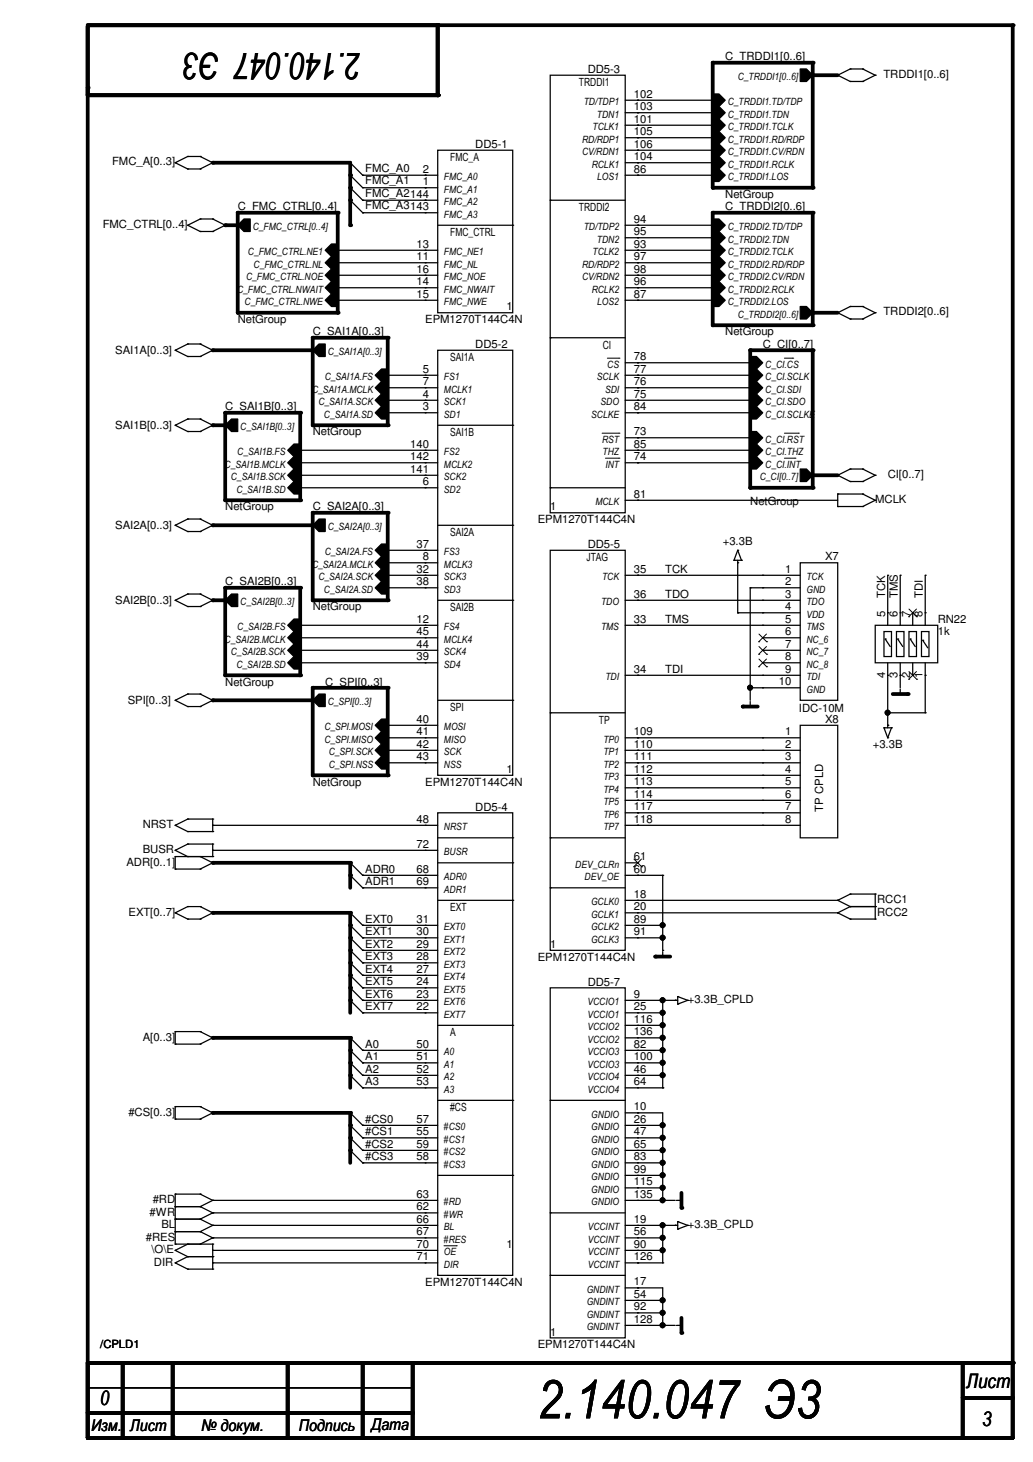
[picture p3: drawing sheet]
<svg xmlns="http://www.w3.org/2000/svg" width="210mm" height="297mm" viewBox="0 0 210 297" stroke-linecap="round" stroke-linejoin="round" font-family="sans-serif">
<g fill="none" stroke="#000" stroke-width=".76">
<path d="M17.8 5.1h188v287h-188v-286.7M88.9 5.1v14.2h-71.1M144.8 12.7h20.3v25.4h-20.3zM165.1 15.3h5.1M43.2 33.1h28v12.7M45.8 45.8h2.5M48.3 43.2h20.3v20.3h-20.3zM144.8 43.2h20.3v22.9h-20.3zM43.2 71.2h20.3M63.5 68.6h15.3v17.8h-15.3zM152.4 71.2h12.7v27.9h-12.7zM165.1 63.5h5.1"/>
<path d="M43.2 86.4h2.6M45.8 83.9h15.2v17.7h-15.2zM165.1 96.6h5.1M43.2 106.7h20.3M45.8 119.4h15.2v17.8h-15.2zM63.5 104.2h15.3v17.8h-15.3zM43.2 122h2.6M63.5 139.7h15.3v17.8h-15.3zM43.2 142.3h20.3M150.9 143.6h3.1M181.4 141h3M43.2 175.3h28v5.1"/>
<path d="M43.2 185.5h28v20.3M133.1 194.4h3.1M43.2 210.9h28v10.1M43.2 226.1h28v10.2M138.5 242.4v3M18.1 276.9h187.7M24.9 276.9v15.2M35.1 276.9v15M58.5 276.9v15.2M73.7 276.9v15.2M83.9 276.9v15.2M138.5 267.8v3"/>
<path d="M195.6 276.9v15.2M17.8 287.1h66.1M195.6 284h10.2"/>
</g>
<g fill="#000">
<circle cx="17.8" cy="17.8" r=".38"/>
<circle cx="17.8" cy="19.3" r=".38"/>
<circle cx="88.9" cy="19.3" r=".38"/>
<circle cx="88.9" cy="5.1" r=".38"/>
<circle cx="144.8" cy="12.7" r=".38"/>
<circle cx="165.1" cy="12.7" r=".38"/>
<circle cx="165.1" cy="15.3" r=".38"/>
<circle cx="205.8" cy="5.1" r=".38"/>
<circle cx="43.2" cy="33.1" r=".38"/>
<circle cx="71.2" cy="35.6" r=".38"/>
<circle cx="71.2" cy="38.1" r=".38"/>
<circle cx="144.8" cy="38.1" r=".38"/>
<circle cx="165.1" cy="38.1" r=".38"/>
<circle cx="45.8" cy="45.8" r=".38"/>
<circle cx="48.3" cy="43.2" r=".38"/>
<circle cx="68.6" cy="43.2" r=".38"/>
<circle cx="71.2" cy="45.8" r=".38"/>
<circle cx="71.2" cy="40.7" r=".38"/>
<circle cx="144.8" cy="43.2" r=".38"/>
<circle cx="165.1" cy="43.2" r=".38"/>
<circle cx="43.2" cy="71.2" r=".38"/>
<circle cx="48.3" cy="63.5" r=".38"/>
<circle cx="63.5" cy="68.6" r=".38"/>
<circle cx="68.6" cy="63.5" r=".38"/>
<circle cx="78.8" cy="68.6" r=".38"/>
<circle cx="144.8" cy="66.1" r=".38"/>
<circle cx="152.4" cy="71.2" r=".38"/>
<circle cx="165.1" cy="66.1" r=".38"/>
<circle cx="165.1" cy="71.2" r=".38"/>
<circle cx="165.1" cy="63.5" r=".38"/>
<circle cx="43.2" cy="86.4" r=".38"/>
<circle cx="45.8" cy="83.9" r=".38"/>
<circle cx="61" cy="83.9" r=".38"/>
<circle cx="63.5" cy="86.4" r=".38"/>
<circle cx="78.8" cy="86.4" r=".38"/>
<circle cx="152.4" cy="99.1" r=".38"/>
<circle cx="165.1" cy="96.6" r=".38"/>
<circle cx="165.1" cy="99.1" r=".38"/>
<circle cx="43.2" cy="106.7" r=".38"/>
<circle cx="45.8" cy="119.4" r=".38"/>
<circle cx="45.8" cy="101.6" r=".38"/>
<circle cx="61" cy="101.6" r=".38"/>
<circle cx="61" cy="119.4" r=".38"/>
<circle cx="63.5" cy="104.2" r=".38"/>
<circle cx="78.8" cy="104.2" r=".38"/>
<circle cx="43.2" cy="122" r=".38"/>
<circle cx="45.8" cy="137.2" r=".38"/>
<circle cx="61" cy="137.2" r=".38"/>
<circle cx="63.5" cy="139.7" r=".38"/>
<circle cx="63.5" cy="122" r=".38"/>
<circle cx="78.8" cy="122" r=".38"/>
<circle cx="78.8" cy="139.7" r=".38"/>
<circle cx="43.2" cy="142.3" r=".38"/>
<circle cx="63.5" cy="157.5" r=".38"/>
<circle cx="78.8" cy="157.5" r=".38"/>
<circle cx="150.9" cy="143.6" r=".38"/>
<circle cx="184.4" cy="141" r=".38"/>
<circle cx="43.2" cy="175.3" r=".38"/>
<circle cx="71.2" cy="175.3" r=".38"/>
<circle cx="71.2" cy="177.8" r=".38"/>
<circle cx="43.2" cy="185.5" r=".38"/>
<circle cx="71.2" cy="188" r=".38"/>
<circle cx="71.2" cy="195.6" r=".38"/>
<circle cx="71.2" cy="185.5" r=".38"/>
<circle cx="71.2" cy="190.5" r=".38"/>
<circle cx="71.2" cy="193.1" r=".38"/>
<circle cx="71.2" cy="198.2" r=".38"/>
<circle cx="133.1" cy="194.4" r=".38"/>
<circle cx="43.2" cy="210.9" r=".38"/>
<circle cx="71.2" cy="215.9" r=".38"/>
<circle cx="71.2" cy="218.5" r=".38"/>
<circle cx="71.2" cy="203.2" r=".38"/>
<circle cx="71.2" cy="213.4" r=".38"/>
<circle cx="71.2" cy="200.7" r=".38"/>
<circle cx="71.2" cy="210.9" r=".38"/>
<circle cx="43.2" cy="226.1" r=".38"/>
<circle cx="71.2" cy="228.6" r=".38"/>
<circle cx="71.2" cy="231.2" r=".38"/>
<circle cx="71.2" cy="226.1" r=".38"/>
<circle cx="71.2" cy="233.7" r=".38"/>
<circle cx="138.5" cy="245.4" r=".38"/>
<circle cx="17.8" cy="276.9" r=".38"/>
<circle cx="18.1" cy="276.9" r=".38"/>
<circle cx="138.5" cy="270.8" r=".38"/>
<circle cx="205.8" cy="276.9" r=".38"/>
<circle cx="17.8" cy="287.1" r=".38"/>
<circle cx="17.8" cy="292.1" r=".38"/>
<circle cx="24.9" cy="292.1" r=".38"/>
<circle cx="35.1" cy="291.9" r=".38"/>
<circle cx="58.5" cy="292.1" r=".38"/>
<circle cx="73.7" cy="292.1" r=".38"/>
<circle cx="83.9" cy="292.1" r=".38"/>
<circle cx="195.6" cy="284" r=".38"/>
<circle cx="195.6" cy="292.1" r=".38"/>
</g>
<g fill="none" stroke="#000" stroke-width=".25">
<path d="M111.8 15.3h15.2v88.9h-15.2zM144.8 19.1h1.3l1.3 1.3-1.3 1.2h-1.3zM162.6 14h1.3l1.2 1.3-1.2 1.3h-1.3zM170.2 15.3h.1M170.2 15.3l2.6 1.3M172.8 16.6h.1M172.8 14h.1M172.8 16.6h2.5M172.8 14l-2.6 1.3M172.8 14h2.5M175.3 16.6h.1M175.3 14h.1"/>
<path d="M175.3 14l2.5 1.3M177.8 15.3h.1M177.8 15.3l-2.5 1.3M35.6 33.1h.1M35.6 33.1l2.5 1.2M38.1 31.8h.1M38.1 34.3h.1M38.1 31.8l-2.5 1.3M38.1 31.8h2.6M38.1 34.3h2.6M40.7 31.8h.1M40.7 34.3h.1"/>
<path d="M40.7 31.8l2.5 1.3M43.2 33.1h.1M43.2 33.1l-2.5 1.2M71.2 33.1l2.5 2.5M71.2 35.6l2.5 2.5M71.2 38.1l2.5 2.6M73.7 35.6h.1M73.7 38.1h.1M73.7 35.6h15.2M73.7 38.1h15.2M86.4 35.6h.1M86.4 38.1h.1"/>
<path d="M88.9 30.5h15.3v33h-15.3zM127 20.4h17.8M127 22.9h17.8M127 25.4h17.8M127 28h17.8M127 30.5h17.8M127 33.1h17.8M127 35.6h17.8M129.6 20.4h.1M129.6 22.9h.1M129.6 25.4h.1M129.6 28h.1"/>
<path d="M129.6 30.5h.1M129.6 33.1h.1M129.6 35.6h.1M144.8 34.3h1.3l1.3 1.3-1.3 1.3h-1.3zM144.8 31.8h1.3l1.3 1.3-1.3 1.2h-1.3zM144.8 26.7h1.3l1.3 1.3-1.3 1.3h-1.3zM144.8 29.3h1.3l1.3 1.2-1.3 1.3h-1.3zM144.8 24.2h1.3l1.3 1.2-1.3 1.3h-1.3zM144.8 21.6h1.3l1.3 1.3-1.3 1.3h-1.3zM38.1 45.8h.1M38.1 45.8l2.6 1.2M40.7 44.5h.1"/>
<path d="M40.7 47h.1M40.7 44.5l-2.6 1.3M40.7 44.5h2.5M40.7 47h2.5M43.2 44.5h.1M43.2 47h.1M43.2 44.5l2.6 1.3M45.8 45.8h.1M45.8 45.8l-2.6 1.2M48.3 45.8l1.3-1.3h1.2v2.5h-1.2zM66.1 50.8l1.3-1.2h1.2v2.5h-1.2zM66.1 53.4l1.3-1.3h1.2v2.6h-1.2z"/>
<path d="M66.1 55.9l1.3-1.2h1.2v2.5h-1.2zM66.1 58.5l1.3-1.3h1.2v2.5h-1.2zM68.6 50.8h.1M68.6 53.4h.1M68.6 55.9h.1M68.6 58.5h.1M68.6 50.8h20.3M68.6 53.4h20.3M68.6 55.9h20.3M68.6 58.5h20.3M71.2 40.7l2.5 2.5M73.7 40.7h.1"/>
<path d="M73.7 43.2h.1M73.7 40.7h15.2M73.7 43.2h15.2M86.4 40.7h.1M86.4 43.2h.1M86.4 50.8h.1M86.4 53.4h.1M86.4 55.9h.1M86.4 58.5h.1M88.9 45.8h15.3M104.2 45.8h.1M111.8 40.7h.1"/>
<path d="M111.8 40.7h15.2M127 45.8h17.8M127 48.3h17.8M127 50.8h17.8M127 53.4h17.8M127 55.9h17.8M127 58.5h17.8M129.6 45.8h.1M129.6 48.3h.1M129.6 50.8h.1M129.6 53.4h.1M129.6 55.9h.1"/>
<path d="M129.6 58.5h.1M144.8 59.7h1.3l1.3 1.3-1.3 1.3h-1.3zM144.8 57.2h1.3l1.3 1.3-1.3 1.2h-1.3zM144.8 52.1h1.3l1.3 1.3-1.3 1.3h-1.3zM144.8 54.7h1.3l1.3 1.2-1.3 1.3h-1.3zM144.8 49.6h1.3l1.3 1.2-1.3 1.3h-1.3zM144.8 44.5h1.3l1.3 1.3-1.3 1.2h-1.3zM144.8 47h1.3l1.3 1.3-1.3 1.3h-1.3zM35.6 71.2h.1M35.6 71.2l2.5 1.2M38.1 69.9h.1M38.1 72.4h.1"/>
<path d="M38.1 69.9l-2.5 1.3M38.1 69.9h2.6M38.1 72.4h2.6M40.7 69.9h.1M40.7 72.4h.1M40.7 69.9l2.5 1.3M43.2 71.2h.1M43.2 71.2l-2.5 1.2M63.5 71.2l1.3-1.3h1.3v2.5h-1.3zM66.1 61l1.3-1.3h1.2v2.6h-1.2zM68.6 61h.1M68.6 61h20.3"/>
<path d="M76.2 76.2l1.3-1.2h1.3v2.5h-1.3zM76.2 78.8l1.3-1.3h1.3v2.6h-1.3zM78.8 76.2h.1M78.8 78.8h.1M78.8 76.2h10.1M78.8 78.8h10.1M86.4 76.2h.1M86.4 78.8h.1M86.4 61h.1M88.9 71.2h15.3v86.3h-15.3zM111.8 68.6h.1M111.8 68.6h15.2"/>
<path d="M127 61h17.8M127 73.7h25.4M127 76.2h25.4M127 78.8h25.4M129.6 61h.1M129.6 73.7h.1M129.6 76.2h.1M129.6 78.8h.1M152.4 72.4h1.3l1.3 1.3-1.3 1.3h-1.3zM152.4 75h1.3l1.3 1.2-1.3 1.3h-1.3zM152.4 77.5h1.3l1.3 1.3-1.3 1.3h-1.3zM162.6 62.3h1.3l1.2 1.2-1.2 1.3h-1.3z"/>
<path d="M170.2 63.5h.1M170.2 63.5l2.6 1.3M172.8 64.8h.1M172.8 62.3h.1M172.8 64.8h2.5M172.8 62.3l-2.6 1.2M172.8 62.3h2.5M175.3 64.8h.1M175.3 62.3h.1M175.3 62.3l2.5 1.2M177.8 63.5h.1M177.8 63.5l-2.5 1.3"/>
<path d="M35.6 86.4h.1M35.6 86.4l2.5 1.3M38.1 85.1h.1M38.1 87.7h.1M38.1 85.1l-2.5 1.3M38.1 85.1h2.6M38.1 87.7h2.6M40.7 85.1h.1M40.7 87.7h.1M40.7 85.1l2.5 1.3M43.2 86.4h.1M43.2 86.4l-2.5 1.3"/>
<path d="M45.8 86.4l1.2-1.3h1.3v2.6h-1.3zM58.5 91.5l1.2-1.3h1.3v2.6h-1.3zM58.5 94l1.2-1.2h1.3v2.5h-1.3zM58.5 96.6l1.2-1.3h1.3v2.5h-1.3zM58.5 99.1l1.2-1.3h1.3v2.6h-1.3zM61 91.5h.1M61 94h.1M61 96.6h.1M61 99.1h.1M61 99.1h27.9M61 91.5h27.9M61 94h27.9"/>
<path d="M61 96.6h27.9M76.2 81.3l1.3-1.2h1.3v2.5h-1.3zM76.2 83.9l1.3-1.3h1.3v2.5h-1.3zM78.8 81.3h.1M78.8 83.9h.1M78.8 81.3h10.1M78.8 83.9h10.1M86.4 81.3h.1M86.4 83.9h.1M86.4 91.5h.1M86.4 94h.1M86.4 96.6h.1"/>
<path d="M86.4 99.1h.1M88.9 86.4h15.3M104.2 86.4h.1M111.8 99.1h.1M111.8 99.1h15.2M127 81.3h25.4M127 83.9h25.4M127 88.9h25.4M127 91.5h25.4M127 94h25.4M129.6 81.3h.1M129.6 83.9h.1"/>
<path d="M129.6 88.9h.1M129.6 91.5h.1M129.6 94h.1M152.4 80.1h1.3l1.3 1.2-1.3 1.3h-1.3zM152.4 92.8h1.3l1.3 1.2-1.3 1.3h-1.3zM152.4 87.7h1.3l1.3 1.2-1.3 1.3h-1.3zM152.4 90.2h1.3l1.3 1.3-1.3 1.3h-1.3zM152.4 82.6h1.3l1.3 1.3-1.3 1.2h-1.3zM162.6 95.3h1.3l1.2 1.3-1.2 1.2h-1.3zM170.2 96.6h.1M170.2 96.6l2.6 1.2M172.8 97.8h.1"/>
<path d="M172.8 95.3h.1M172.8 97.8h2.5M172.8 95.3l-2.6 1.3M172.8 95.3h2.5M175.3 97.8h.1M175.3 95.3h.1M175.3 95.3l2.5 1.3M177.8 96.6h.1M177.8 96.6l-2.5 1.2M35.6 106.7h.1M35.6 106.7l2.5 1.3M38.1 105.5h.1"/>
<path d="M38.1 108h.1M38.1 105.5l-2.5 1.2M38.1 105.5h2.6M38.1 108h2.6M40.7 105.5h.1M40.7 108h.1M40.7 105.5l2.5 1.2M43.2 106.7h.1M43.2 106.7l-2.5 1.3M63.5 106.7l1.3-1.2h1.3v2.5h-1.3zM76.2 111.8l1.3-1.3h1.3v2.6h-1.3zM76.2 114.3l1.3-1.2h1.3v2.5h-1.3z"/>
<path d="M76.2 116.9l1.3-1.3h1.3v2.6h-1.3zM76.2 119.4l1.3-1.2h1.3v2.5h-1.3zM78.8 111.8h.1M78.8 114.3h.1M78.8 116.9h.1M78.8 119.4h.1M78.8 116.9h10.1M78.8 119.4h10.1M78.8 111.8h10.1M78.8 114.3h10.1M86.4 111.8h.1M86.4 114.3h.1"/>
<path d="M86.4 116.9h.1M86.4 119.4h.1M88.9 106.7h15.3M104.2 106.7h.1M111.8 111.8h15.2v81.3h-15.2zM127 116.9h35.6M127 101.6h43.2M129.6 116.9h.1M129.6 101.6h.1M149.1 113.8h.1M149.1 113.8h1.6M149.9 114.3h.1"/>
<path d="M149.9 111.8h.1M149.9 113.8v10.7M149.9 111.8l.8 2M149.9 111.8l-.8 2M150.7 113.8h.1M152.4 119.4h.1M152.4 119.4v22.9M152.4 119.4h10.2M155 116.9h.1M155 119.4h.1M162.6 114.3h7.6v28h-7.6zM170.2 102.9h.1"/>
<path d="M170.2 100.4h.1M170.2 102.9h5.1M170.2 100.4v2.5M170.2 100.4h5.1M175.3 102.9h.1M175.3 100.4h.1M175.3 100.4l2.5 1.2M177.8 101.6h.1M177.8 101.6l-2.5 1.3M180.4 116.9h.1M180.4 116.9v10.1M182.9 116.9h.1"/>
<path d="M182.9 116.9v10.1M188 116.9h.1M188 116.9v10.1M35.6 122h.1M35.6 122l2.5 1.2M38.1 120.7h.1M38.1 123.2h.1M38.1 120.7l-2.5 1.3M38.1 120.7h2.6M38.1 123.2h2.6M40.7 120.7h.1M40.7 123.2h.1"/>
<path d="M40.7 120.7l2.5 1.3M43.2 122h.1M43.2 122l-2.5 1.2M45.8 122l1.2-1.3h1.3v2.5h-1.3zM58.5 127l1.2-1.2h1.3v2.5h-1.3zM58.5 129.6l1.2-1.3h1.3v2.6h-1.3zM58.5 132.1l1.2-1.2h1.3v2.5h-1.3zM58.5 134.7l1.2-1.3h1.3v2.5h-1.3zM61 127h.1M61 129.6h.1M61 132.1h.1M61 134.7h.1"/>
<path d="M61 127h27.9M61 129.6h27.9M61 132.1h27.9M61 134.7h27.9M86.4 134.7h.1M86.4 127h.1M86.4 129.6h.1M86.4 132.1h.1M88.9 122h15.3M104.2 122h.1M127 122h35.6M127 127h35.6"/>
<path d="M127 137.2h35.6M129.6 127h.1M129.6 137.2h.1M129.6 122h.1M149.9 124.5h.1M149.9 124.5h12.7M152.4 139.7h.1M152.4 139.7h10.2M155 122h.1M155 124.5h.1M155 127h.1M155 129.6h.1"/>
<path d="M155 132.1h.1M155 134.7h.1M155 137.2h.1M155 139.7h.1M155 129.6h7.6M155 132.1h7.6M155 134.7h7.6M177.8 127h12.7v7.7h-12.7zM179.6 128.3h1.5v5.1h-1.5zM179.9 129.8h.1M179.9 129.8l1 1.6M180.4 137.2h.1"/>
<path d="M180.4 124.5h.1M180.4 134.7v13.2M182.2 128.3h1.5v5.1h-1.5zM182.4 129.8h.1M182.4 129.8l1 1.6M182.9 137.2h.1M182.9 124.5h.1M182.9 134.7v5M182.9 140v1M184.7 128.3h1.5v5.1h-1.5zM185 129.8h.1M185 129.8l1 1.6"/>
<path d="M185.5 137.2h.1M185.5 124.5h.1M185.5 124.5v2.5M185.5 134.7v2.5M187.2 128.3h1.6v5.1h-1.6zM187.5 130.1h.1M187.5 130.1l1 1.5M188 137.2h.1M188 124.5h.1M188 134.7v10.1M35.6 142.3h.1M35.6 142.3l2.5 1.3"/>
<path d="M38.1 141h.1M38.1 143.6h.1M38.1 141l-2.5 1.3M38.1 141h2.6M38.1 143.6h2.6M40.7 141h.1M40.7 143.6h.1M40.7 141l2.5 1.3M43.2 142.3h.1M43.2 142.3l-2.5 1.3M63.5 142.3l1.3-1.3h1.3v2.6h-1.3zM76.2 147.4l1.3-1.3h1.3v2.5h-1.3z"/>
<path d="M76.2 149.9l1.3-1.3h1.3v2.6h-1.3zM76.2 152.4l1.3-1.2h1.3v2.5h-1.3zM76.2 155l1.3-1.3h1.3v2.6h-1.3zM78.8 147.4h.1M78.8 149.9h.1M78.8 152.4h.1M78.8 155h.1M78.8 155h10.1M78.8 152.4h10.1M78.8 149.9h10.1M78.8 147.4h10.1M86.4 147.4h.1"/>
<path d="M86.4 149.9h.1M86.4 152.4h.1M86.4 155h.1M88.9 142.3h15.3M104.2 142.3h.1M111.8 144.8h.1M111.8 144.8h15.2M127 157.5h35.6M127 155h35.6M127 152.4h35.6M127 149.9h35.6M129.6 157.5h.1"/>
<path d="M129.6 155h.1M129.6 152.4h.1M129.6 149.9h.1M152.4 143.6h.1M152.4 142.5v1.1M155 149.9h.1M155 152.4h.1M155 155h.1M155 157.5h.1M162.6 147.4h7.6v22.8h-7.6zM179.6 147.9h.1M179.6 147.9h1.5"/>
<path d="M179.6 147.9l.8 2M180.4 147.4h.1M180.4 149.9h.1M180.4 144.8h.1M180.4 144.8h7.6M181.1 147.9h.1M181.1 147.9l-.7 2M182.9 141h.1M188 144.8h.1M35.6 174h.1M35.6 176.6h.1M35.6 172.8h.1"/>
<path d="M35.6 167.7h.1M35.6 176.6h5.1M35.6 174h7.6M35.6 174v2.6M35.6 172.8l2.5 1.2M35.6 167.7l2.5 1.3M38.1 174h.1M38.1 171.5h.1M38.1 169h.1M38.1 166.4h.1M38.1 171.5h5.1M38.1 171.5l-2.5 1.3"/>
<path d="M38.1 169h5.1M38.1 166.4h5.1M38.1 166.4l-2.5 1.3M40.7 176.6h.1M40.7 174h.1M40.7 174l2.5 1.3M43.2 175.3h.1M43.2 174h.1M43.2 171.5h.1M43.2 169h.1M43.2 166.4h.1M43.2 172.8h.1"/>
<path d="M43.2 167.7h.1M43.2 175.3l-2.5 1.3M43.2 166.4v2.6M43.2 171.5v2.5M43.2 167.7h45.7M43.2 172.8h45.7M71.2 175.3l2.5 2.5M71.2 177.8l2.5 2.6M73.7 177.8h.1M73.7 177.8h15.2M86.4 177.8h.1M86.4 172.8h.1"/>
<path d="M86.4 167.7h.1M88.9 165.1h15.3v94h-15.3zM88.9 170.2h15.3M88.9 175.3h15.3M104.2 175.3h.1M104.2 170.2h.1M111.8 170.2h.1M111.8 170.2h15.2M127 167.7h35.6M127 165.1h35.6M127 162.6h35.6M127 160.1h35.6"/>
<path d="M127 177.8h7.7M127 175.3h2.6M129.6 167.7h.1M129.6 165.1h.1M129.6 162.6h.1M129.6 160.1h.1M129.6 177.8h.1M129.6 175.3h.1M134.7 177.8h.1M134.7 177.8v15.3M155 160.1h.1M155 162.6h.1"/>
<path d="M155 165.1h.1M155 167.7h.1M35.6 185.5h.1M35.6 185.5l2.5 1.2M38.1 186.7h.1M38.1 184.2h.1M38.1 186.7h2.6M38.1 184.2h2.6M38.1 184.2l-2.5 1.3M40.7 186.7h.1M40.7 184.2h.1M40.7 184.2l2.5 1.3"/>
<path d="M43.2 185.5h.1M43.2 185.5l-2.5 1.2M71.2 185.5l2.5 2.5M71.2 190.5l2.5 2.6M71.2 188l2.5 2.5M71.2 193.1l2.5 2.5M71.2 195.6l2.5 2.6M71.2 198.2l2.5 2.5M73.7 180.4h.1M73.7 188h.1M73.7 193.1h.1M73.7 190.5h.1"/>
<path d="M73.7 195.6h.1M73.7 198.2h.1M73.7 180.4h15.2M73.7 190.5h15.2M73.7 188h15.2M73.7 198.2h15.2M73.7 195.6h15.2M73.7 193.1h15.2M86.4 198.2h.1M86.4 195.6h.1M86.4 193.1h.1M86.4 190.5h.1"/>
<path d="M86.4 188h.1M86.4 180.4h.1M88.9 182.9h15.3M104.2 182.9h.1M111.8 180.4h.1M111.8 180.4h15.2M127 190.5h7.7M127 188h7.7M127 185.5h43.2M127 182.9h43.2M129.6 190.5h.1M129.6 188h.1"/>
<path d="M129.6 185.5h.1M129.6 182.9h.1M134.7 194.4h.1M134.7 188h.1M134.7 190.5h.1M134.7 193.1h.1M134.7 193.3v1.1M170.2 182.9h.1M170.2 185.5h.1M170.2 182.9l2.6 1.3M170.2 185.5l2.6 1.2M172.8 184.2h.1"/>
<path d="M172.8 181.7h.1M172.8 186.7h.1M172.8 186.7h5M172.8 184.2h5M172.8 181.7l-2.6 1.2M172.8 181.7h5M172.8 184.2l-2.6 1.3M177.8 181.7h.1M177.8 184.2h.1M177.8 186.7h.1M177.8 181.7v5M35.6 209.6h.1"/>
<path d="M35.6 212.1h.1M35.6 209.6v2.5M35.6 212.1h5.1M35.6 209.6h5.1M40.7 212.1h.1M40.7 209.6h.1M40.7 209.6l2.5 1.3M43.2 210.9h.1M43.2 210.9l-2.5 1.2M71.2 200.7l2.5 2.5M71.2 203.2l2.5 2.6M71.2 210.9l2.5 2.5"/>
<path d="M71.2 213.4l2.5 2.5M71.2 215.9l2.5 2.6M71.2 218.5l2.5 2.5M73.7 200.7h.1M73.7 203.2h.1M73.7 205.8h.1M73.7 213.4h.1M73.7 215.9h.1M73.7 218.5h.1M73.7 203.2h15.2M73.7 200.7h15.2M73.7 205.8h15.2"/>
<path d="M73.7 213.4h15.2M73.7 215.9h15.2M73.7 218.5h15.2M86.4 203.2h.1M86.4 200.7h.1M86.4 205.8h.1M86.4 213.4h.1M86.4 215.9h.1M86.4 218.5h.1M88.9 208.3h15.3M104.2 208.3h.1M111.8 200.7h15.2v71.1h-15.2z"/>
<path d="M127 203.2h10.7M127 208.3h7.7M127 205.8h7.7M127 213.4h7.7M127 215.9h7.7M127 218.5h7.7M127 210.9h7.7M129.6 203.2h.1M129.6 205.8h.1M129.6 208.3h.1M129.6 210.9h.1M129.6 213.4h.1"/>
<path d="M129.6 215.9h.1M129.6 218.5h.1M134.7 203.2h.1M134.7 205.8h.1M134.7 218.5h.1M134.7 215.9h.1M134.7 213.4h.1M134.7 210.9h.1M134.7 208.3h.1M134.7 203.2v17.8M137.2 203.2h.1M137.7 204h.1"/>
<path d="M137.7 202.5h.1M137.7 202.5v1.5M137.7 202.5l2 .7M139.7 203.2h.1M139.7 203.2l-2 .8M35.6 224.8h.1M35.6 227.4h.1M35.6 224.8v2.6M35.6 227.4h5.1M35.6 224.8h5.1M40.7 227.4h.1M40.7 224.8h.1"/>
<path d="M40.7 224.8l2.5 1.3M43.2 226.1h.1M43.2 226.1l-2.5 1.3M71.2 226.1l2.5 2.5M71.2 228.6l2.5 2.6M71.2 231.2l2.5 2.5M71.2 233.7l2.5 2.6M73.7 221h.1M73.7 228.6h.1M73.7 231.2h.1M73.7 233.7h.1M73.7 236.3h.1"/>
<path d="M73.7 221h15.2M73.7 236.3h15.2M73.7 233.7h15.2M73.7 231.2h15.2M73.7 228.6h15.2M86.4 221h.1M86.4 236.3h.1M86.4 233.7h.1M86.4 231.2h.1M86.4 228.6h.1M88.9 223.6h15.3M88.9 238.8h15.3"/>
<path d="M104.2 223.6h.1M104.2 238.8h.1M111.8 223.6h.1M111.8 223.6h15.2M127 226.1h7.7v17.8M127 238.8h7.7M127 221h7.7M127 236.3h7.7M127 233.7h7.7M127 231.2h7.7M127 228.6h7.7M129.6 221h.1"/>
<path d="M129.6 226.1h.1M129.6 228.6h.1M129.6 231.2h.1M129.6 233.7h.1M129.6 236.3h.1M129.6 238.8h.1M134.7 221h.1M134.7 228.6h.1M134.7 238.8h.1M134.7 236.3h.1M134.7 233.7h.1M134.7 231.2h.1"/>
<path d="M35.6 242.6h.1M35.6 245.2h.1M35.6 247.7h.1M35.6 250.2h.1M35.6 252.8h.1M35.6 254h.1M35.6 256.6h.1M35.6 242.6v10.2M35.6 245.2h5.1M35.6 242.6h5.1M35.6 247.7h5.1M35.6 250.2h5.1"/>
<path d="M35.6 252.8h7.6M35.6 254l2.5 1.3M35.6 256.6l2.5 1.3M38.1 255.3h.1M38.1 252.8h.1M38.1 257.9h.1M38.1 255.3h5.1M38.1 252.8l-2.5 1.2M38.1 257.9h5.1M38.1 255.3l-2.5 1.3M40.7 245.2h.1M40.7 242.6h.1"/>
<path d="M40.7 247.7h.1M40.7 250.2h.1M40.7 252.8h.1M40.7 242.6l2.5 1.3M40.7 245.2l2.5 1.2M40.7 247.7l2.5 1.3M40.7 250.2l2.5 1.3M43.2 243.9h.1M43.2 246.4h.1M43.2 249h.1M43.2 251.5h.1M43.2 255.3h.1"/>
<path d="M43.2 252.8h.1M43.2 257.9h.1M43.2 254h.1M43.2 256.6h.1M43.2 252.8v5.1M43.2 243.9l-2.5 1.3M43.2 246.4l-2.5 1.3M43.2 249l-2.5 1.2M43.2 251.5l-2.5 1.3M43.2 243.9h45.7M43.2 249h45.7M43.2 256.6h45.7"/>
<path d="M43.2 254h45.7M43.2 251.5h45.7M43.2 246.4h45.7M86.4 256.6h.1M86.4 254h.1M86.4 251.5h.1M86.4 249h.1M86.4 246.4h.1M86.4 243.9h.1M111.8 259.1h.1M111.8 246.4h.1M111.8 246.4h15.2"/>
<path d="M111.8 259.1h15.2M127 243.9h10.2M127 249h10.7M127 256.6h7.7M127 254h7.7M127 251.5h7.7M127 241.3h7.7M129.6 249h.1M129.6 251.5h.1M129.6 254h.1M129.6 256.6h.1M129.6 241.3h.1"/>
<path d="M129.6 243.9h.1M134.7 243.9h.1M134.7 241.3h.1M134.7 249h.1M134.7 251.5h.1M134.7 254h.1M134.7 256.6h.1M134.7 249v7.6M137.2 249h.1M137.5 243.9h1M137.7 249.7h.1M137.7 248.2h.1"/>
<path d="M137.7 248.2v1.5M137.7 248.2l2 .8M138.5 243.9h.1M139.7 249h.1M139.7 249l-2 .7M17.8 277.7h.1M17.8 277.2v.5M127 261.7h7.7v7.6M127 269.3h10.2M127 264.2h7.7M127 266.7h7.7M129.6 261.7h.1"/>
<path d="M129.6 264.2h.1M129.6 266.7h.1M129.6 269.3h.1M134.7 269.3h.1M134.7 266.7h.1M134.7 264.2h.1M137.5 269.3h1M138.5 269.3h.1M17.8 282h.1M17.8 282h66.1"/>
<circle cx="152.4" cy="139.7" r=".49"/>
<circle cx="180.4" cy="144.8" r=".49"/>
<circle cx="134.6" cy="190.5" r=".49"/>
<circle cx="134.6" cy="188" r=".49"/>
<circle cx="134.6" cy="215.9" r=".49"/>
<circle cx="134.6" cy="213.4" r=".49"/>
<circle cx="134.6" cy="208.3" r=".49"/>
<circle cx="134.6" cy="203.2" r=".49"/>
<circle cx="134.6" cy="210.8" r=".49"/>
<circle cx="134.6" cy="205.8" r=".49"/>
<circle cx="134.6" cy="218.5" r=".49"/>
<circle cx="134.6" cy="231.2" r=".49"/>
<circle cx="134.6" cy="238.8" r=".49"/>
<circle cx="134.6" cy="236.2" r=".49"/>
<circle cx="134.6" cy="233.7" r=".49"/>
<circle cx="134.6" cy="228.6" r=".49"/>
<circle cx="134.6" cy="254" r=".49"/>
<circle cx="134.6" cy="248.9" r=".49"/>
<circle cx="134.6" cy="241.3" r=".49"/>
<circle cx="134.6" cy="243.9" r=".49"/>
<circle cx="134.6" cy="251.5" r=".49"/>
<circle cx="134.6" cy="269.3" r=".49"/>
<circle cx="134.6" cy="266.7" r=".49"/>
<circle cx="134.6" cy="264.2" r=".49"/>
</g>
<g fill="#000">
<path d="M162.6 14h1.3l1.2 1.3-1.2 1.3h-1.3z" fill-rule="evenodd"/>
<path d="M144.8 34.3h1.3l1.3 1.3-1.3 1.3h-1.3z" fill-rule="evenodd"/>
<path d="M144.8 31.8h1.3l1.3 1.3-1.3 1.2h-1.3z" fill-rule="evenodd"/>
<path d="M144.8 26.7h1.3l1.3 1.3-1.3 1.3h-1.3z" fill-rule="evenodd"/>
<path d="M144.8 29.3h1.3l1.3 1.2-1.3 1.3h-1.3z" fill-rule="evenodd"/>
<path d="M144.8 24.2h1.3l1.3 1.2-1.3 1.3h-1.3z" fill-rule="evenodd"/>
<path d="M144.8 19.1h1.3l1.3 1.3-1.3 1.2h-1.3z" fill-rule="evenodd"/>
<path d="M144.8 21.6h1.3l1.3 1.3-1.3 1.3h-1.3z" fill-rule="evenodd"/>
<path d="M48.3 45.8l1.3-1.3h1.2v2.5h-1.2z" fill-rule="evenodd"/>
<path d="M66.1 50.8l1.3-1.2h1.2v2.5h-1.2z" fill-rule="evenodd"/>
<path d="M66.1 53.4l1.3-1.3h1.2v2.6h-1.2z" fill-rule="evenodd"/>
<path d="M66.1 55.9l1.3-1.2h1.2v2.5h-1.2z" fill-rule="evenodd"/>
<path d="M66.1 58.5l1.3-1.3h1.2v2.5h-1.2z" fill-rule="evenodd"/>
<path d="M144.8 57.2h1.3l1.3 1.3-1.3 1.2h-1.3z" fill-rule="evenodd"/>
<path d="M144.8 52.1h1.3l1.3 1.3-1.3 1.3h-1.3z" fill-rule="evenodd"/>
<path d="M144.8 54.7h1.3l1.3 1.2-1.3 1.3h-1.3z" fill-rule="evenodd"/>
<path d="M144.8 49.6h1.3l1.3 1.2-1.3 1.3h-1.3z" fill-rule="evenodd"/>
<path d="M144.8 44.5h1.3l1.3 1.3-1.3 1.2h-1.3z" fill-rule="evenodd"/>
<path d="M144.8 47h1.3l1.3 1.3-1.3 1.3h-1.3z" fill-rule="evenodd"/>
<path d="M63.5 71.2l1.3-1.3h1.3v2.5h-1.3z" fill-rule="evenodd"/>
<path d="M66.1 61l1.3-1.3h1.2v2.6h-1.2z" fill-rule="evenodd"/>
<path d="M76.2 76.2l1.3-1.2h1.3v2.5h-1.3z" fill-rule="evenodd"/>
<path d="M76.2 78.8l1.3-1.3h1.3v2.6h-1.3z" fill-rule="evenodd"/>
<path d="M144.8 59.7h1.3l1.3 1.3-1.3 1.3h-1.3z" fill-rule="evenodd"/>
<path d="M152.4 72.4h1.3l1.3 1.3-1.3 1.3h-1.3z" fill-rule="evenodd"/>
<path d="M152.4 75h1.3l1.3 1.2-1.3 1.3h-1.3z" fill-rule="evenodd"/>
<path d="M152.4 77.5h1.3l1.3 1.3-1.3 1.3h-1.3z" fill-rule="evenodd"/>
<path d="M162.6 62.3h1.3l1.2 1.2-1.2 1.3h-1.3z" fill-rule="evenodd"/>
<path d="M45.8 86.4l1.2-1.3h1.3v2.6h-1.3z" fill-rule="evenodd"/>
<path d="M58.5 91.5l1.2-1.3h1.3v2.6h-1.3z" fill-rule="evenodd"/>
<path d="M58.5 94l1.2-1.2h1.3v2.5h-1.3z" fill-rule="evenodd"/>
<path d="M58.5 96.6l1.2-1.3h1.3v2.5h-1.3z" fill-rule="evenodd"/>
<path d="M58.5 99.1l1.2-1.3h1.3v2.6h-1.3z" fill-rule="evenodd"/>
<path d="M76.2 81.3l1.3-1.2h1.3v2.5h-1.3z" fill-rule="evenodd"/>
<path d="M76.2 83.9l1.3-1.3h1.3v2.5h-1.3z" fill-rule="evenodd"/>
<path d="M152.4 80.1h1.3l1.3 1.2-1.3 1.3h-1.3z" fill-rule="evenodd"/>
<path d="M152.4 92.8h1.3l1.3 1.2-1.3 1.3h-1.3z" fill-rule="evenodd"/>
<path d="M152.4 87.7h1.3l1.3 1.2-1.3 1.3h-1.3z" fill-rule="evenodd"/>
<path d="M152.4 90.2h1.3l1.3 1.3-1.3 1.3h-1.3z" fill-rule="evenodd"/>
<path d="M152.4 82.6h1.3l1.3 1.3-1.3 1.2h-1.3z" fill-rule="evenodd"/>
<path d="M162.6 95.3h1.3l1.2 1.3-1.2 1.2h-1.3z" fill-rule="evenodd"/>
<path d="M63.5 106.7l1.3-1.2h1.3v2.5h-1.3z" fill-rule="evenodd"/>
<path d="M76.2 111.8l1.3-1.3h1.3v2.6h-1.3z" fill-rule="evenodd"/>
<path d="M76.2 114.3l1.3-1.2h1.3v2.5h-1.3z" fill-rule="evenodd"/>
<path d="M76.2 116.9l1.3-1.3h1.3v2.6h-1.3z" fill-rule="evenodd"/>
<path d="M76.2 119.4l1.3-1.2h1.3v2.5h-1.3z" fill-rule="evenodd"/>
<path d="M45.8 122l1.2-1.3h1.3v2.5h-1.3z" fill-rule="evenodd"/>
<path d="M58.5 127l1.2-1.2h1.3v2.5h-1.3z" fill-rule="evenodd"/>
<path d="M58.5 129.6l1.2-1.3h1.3v2.6h-1.3z" fill-rule="evenodd"/>
<path d="M58.5 132.1l1.2-1.2h1.3v2.5h-1.3z" fill-rule="evenodd"/>
<path d="M58.5 134.7l1.2-1.3h1.3v2.5h-1.3z" fill-rule="evenodd"/>
<path d="M63.5 142.3l1.3-1.3h1.3v2.6h-1.3z" fill-rule="evenodd"/>
<path d="M76.2 147.4l1.3-1.3h1.3v2.5h-1.3z" fill-rule="evenodd"/>
<path d="M76.2 149.9l1.3-1.3h1.3v2.6h-1.3z" fill-rule="evenodd"/>
<path d="M76.2 152.4l1.3-1.2h1.3v2.5h-1.3z" fill-rule="evenodd"/>
<path d="M76.2 155l1.3-1.3h1.3v2.6h-1.3z" fill-rule="evenodd"/>
<circle cx="152.4" cy="139.7" r=".49"/>
<circle cx="180.4" cy="144.8" r=".49"/>
<circle cx="134.6" cy="190.5" r=".49"/>
<circle cx="134.6" cy="188" r=".49"/>
<circle cx="134.6" cy="215.9" r=".49"/>
<circle cx="134.6" cy="213.4" r=".49"/>
<circle cx="134.6" cy="208.3" r=".49"/>
<circle cx="134.6" cy="203.2" r=".49"/>
<circle cx="134.6" cy="210.8" r=".49"/>
<circle cx="134.6" cy="205.8" r=".49"/>
<circle cx="134.6" cy="218.5" r=".49"/>
<circle cx="134.6" cy="231.2" r=".49"/>
<circle cx="134.6" cy="238.8" r=".49"/>
<circle cx="134.6" cy="236.2" r=".49"/>
<circle cx="134.6" cy="233.7" r=".49"/>
<circle cx="134.6" cy="228.6" r=".49"/>
<circle cx="134.6" cy="254" r=".49"/>
<circle cx="134.6" cy="248.9" r=".49"/>
<circle cx="134.6" cy="241.3" r=".49"/>
<circle cx="134.6" cy="243.9" r=".49"/>
<circle cx="134.6" cy="251.5" r=".49"/>
<circle cx="134.6" cy="269.3" r=".49"/>
<circle cx="134.6" cy="266.7" r=".49"/>
<circle cx="134.6" cy="264.2" r=".49"/>
</g>
<g fill="none" stroke="#000" stroke-width=".2">
<path d="M123.4 72.8h2.4M125.8 72.8h.1M159.4 72.8h1.7M161.1 72.8h.1M122.3 88h3.5M123 93.1h2.8M125.8 88h.1M125.8 93.1h.1M159.4 88h2.8M159.4 93.1h2.1M161.5 93.1h.1M162.2 88h.1"/>
<path d="M154.2 130.4h.1M154.2 132.9h.1M154.2 135.5h.1M154.2 128.8l1.6 1.6M154.2 131.4l1.6 1.5M154.2 133.9l1.6 1.6M155.7 128.8l-1.5 1.6M155.7 131.4l-1.5 1.5M155.7 133.9l-1.5 1.6M155.8 130.4h.1M155.8 132.9h.1M155.8 135.5h.1"/>
<path d="M184.7 138h.1M184.7 125.3h.1M184.7 136.4l1.6 1.6M184.7 123.7l1.6 1.6M186.2 136.4l-1.5 1.6M186.2 123.7l-1.5 1.6M186.3 138h.1M186.3 125.3h.1M128.8 176.1h.1M128.8 174.5l1.6 1.6M130.3 174.5l-1.5 1.6M130.4 176.1h.1"/>
<path d="M90.2 253.1h2.5M92.7 253.1h.1"/>
</g>
<text font-size="10.9" x="109.2" y="288.2">2.140.047 Э3</text>
<text font-size="7.4" x="73.4" y="10.8" transform="rotate(-180 73.4 10.8)">2.140.047 Э3</text>
<g font-size="4.1">
<text x="196.4" y="281.9">Лист</text>
<text x="20.3" y="285.5">0</text>
<text x="199.6" y="289.8">3</text>
</g>
<g font-size="3.3">
<text x="18.6" y="290.7">Изм. Лист</text>
<text x="40.9" y="290.7">№ докум.</text>
<text x="60.7" y="290.7">Подпись</text>
<text x="75.5" y="290.4">Дата</text>
</g>
<g font-size="2.3">
<text x="117.6" y="17.5">TRDDI1</text>
<text x="119.4" y="14.8">DD5-3</text>
<text x="147.4" y="12.3">C_TRDDI1[0..6]</text>
<text x="179.5" y="15.8">TRDDI1[0..6]</text>
<text x="128.8" y="19.8">102</text>
<text x="128.8" y="22.4">103</text>
<text x="128.8" y="24.9">101</text>
<text x="128.8" y="27.4">105</text>
<text x="128.8" y="30">106</text>
<text x="22.8" y="33.6">FMC_A[0..3]</text>
<text x="74.2" y="34.9">FMC_A0</text>
<text x="85.9" y="35.1">2</text>
<text x="91.5" y="32.7">FMC_A</text>
<text x="96.6" y="30.1">DD5-1</text>
<text x="128.8" y="32.5">104</text>
<text x="128.8" y="35.1">86</text>
<text x="74.2" y="37.4">FMC_A1</text>
<text x="74.2" y="40">FMC_A2144</text>
<text x="85.9" y="37.6">1</text>
<text x="147.4" y="40.2">NetGroup</text>
<text x="20.9" y="46.3">FMC_CTRL[0..4]</text>
<text x="48.3" y="42.8">C_FMC_CTRL[0..4]</text>
<text x="74.2" y="42.5">FMC_A3143</text>
<text x="91.5" y="48">FMC_CTRL</text>
<text x="117.6" y="42.9">TRDDI2</text>
<text x="128.8" y="45.2">94</text>
<text x="128.8" y="47.8">95</text>
<text x="147.4" y="42.8">C_TRDDI2[0..6]</text>
<text x="84.6" y="50.3">13</text>
<text x="84.6" y="52.8">11</text>
<text x="128.8" y="50.3">93</text>
<text x="128.8" y="52.8">97</text>
<text x="84.6" y="55.4">16</text>
<text x="84.6" y="57.9">14</text>
<text x="128.8" y="55.4">98</text>
<text x="128.8" y="57.9">96</text>
<text x="48.3" y="65.6">NetGroup</text>
<text x="84.6" y="60.5">15</text>
<text x="86.4" y="65.6">EPM1270T144C4N</text>
<text x="102.9" y="63.1">1</text>
<text x="128.8" y="60.5">87</text>
<text x="179.5" y="64.1">TRDDI2[0..6]</text>
<text x="23.4" y="72">SAI1A[0..3]</text>
<text x="63.5" y="68.2">C_SAI1A[0..3]</text>
<text x="96.6" y="70.7">DD5-2</text>
<text x="122.5" y="70.8">CI</text>
<text x="147.4" y="68.2">NetGroup</text>
<text x="155" y="70.7">C_CI[0..7]</text>
<text x="85.9" y="75.7">5</text>
<text x="91.5" y="73.4">SAI1A</text>
<text x="128.8" y="73.2">78</text>
<text x="128.8" y="75.7">77</text>
<text x="45.8" y="83.4">C_SAI1B[0..3]</text>
<text x="85.9" y="78.2">7</text>
<text x="85.9" y="80.8">4</text>
<text x="85.9" y="83.3">3</text>
<text x="128.8" y="78.2">76</text>
<text x="128.8" y="80.8">75</text>
<text x="128.8" y="83.3">84</text>
<text x="23.4" y="87.2">SAI1B[0..3]</text>
<text x="63.5" y="88.5">NetGroup</text>
<text x="91.5" y="88.6">SAI1B</text>
<text x="128.8" y="88.4">73</text>
<text x="83.4" y="90.9">140</text>
<text x="83.4" y="93.5">142</text>
<text x="128.8" y="90.9">85</text>
<text x="128.8" y="93.5">74</text>
<text x="83.4" y="96">141</text>
<text x="85.9" y="98.6">6</text>
<text x="128.8" y="101.1">81</text>
<text x="180.4" y="97.1">CI[0..7]</text>
<text x="23.4" y="107.5">SAI2A[0..3]</text>
<text x="45.8" y="103.7">NetGroup</text>
<text x="63.5" y="103.7">C_SAI2A[0..3]</text>
<text x="109.3" y="106.3">EPM1270T144C4N</text>
<text x="111.8" y="103.7">1</text>
<text x="152.4" y="102.7">NetGroup</text>
<text x="177.8" y="102.2">MCLK</text>
<text x="84.6" y="111.3">37</text>
<text x="85.9" y="113.8">8</text>
<text x="91.5" y="108.9">SAI2A</text>
<text x="119.4" y="111.3">DD5-5</text>
<text x="146.9" y="110.8">+3.3B</text>
<text x="167.7" y="113.9">X7</text>
<text x="45.8" y="119">C_SAI2B[0..3]</text>
<text x="84.6" y="116.3">32</text>
<text x="84.6" y="118.9">38</text>
<text x="119.2" y="114">JTAG</text>
<text x="128.8" y="116.3">35</text>
<text x="135.2" y="116.4">TCK</text>
<text x="159.6" y="116.3">1</text>
<text x="159.6" y="118.9">2</text>
<text x="23.4" y="122.8">SAI2B[0..3]</text>
<text x="63.5" y="124">NetGroup</text>
<text x="91.5" y="124.2">SAI2B</text>
<text x="128.8" y="121.4">36</text>
<text x="135.2" y="121.5">TDO</text>
<text x="159.6" y="121.4">3</text>
<text x="159.6" y="124">4</text>
<text x="179.8" y="125.3" transform="rotate(-90 179.8 125.3)">5</text>
<text x="179.9" y="121.5" transform="rotate(-90 179.9 121.5)">TCK</text>
<text x="182.4" y="125.3" transform="rotate(-90 182.4 125.3)">6</text>
<text x="182.4" y="121.5" transform="rotate(-90 182.4 121.5)">TMS</text>
<text x="184.9" y="125.3" transform="rotate(-90 184.9 125.3)">7</text>
<text x="187.5" y="125.3" transform="rotate(-90 187.5 125.3)">8</text>
<text x="187.5" y="121.5" transform="rotate(-90 187.5 121.5)">TDI</text>
<text x="84.6" y="126.5">12</text>
<text x="84.6" y="129">45</text>
<text x="84.6" y="131.6">44</text>
<text x="128.8" y="126.5">33</text>
<text x="135.2" y="126.5">TMS</text>
<text x="159.6" y="126.5">5</text>
<text x="159.6" y="129">6</text>
<text x="159.6" y="131.6">7</text>
<text x="190.5" y="126.6">RN22</text>
<text x="190.6" y="129.1">1k</text>
<text x="84.6" y="134.1">39</text>
<text x="128.8" y="136.7">34</text>
<text x="135.2" y="136.7">TDI</text>
<text x="159.6" y="134.1">8</text>
<text x="159.6" y="136.7">9</text>
<text x="179.8" y="137.7" transform="rotate(-90 179.8 137.7)">4</text>
<text x="182.4" y="137.7" transform="rotate(-90 182.4 137.7)">3</text>
<text x="184.9" y="137.7" transform="rotate(-90 184.9 137.7)">2</text>
<text x="187.5" y="137.7" transform="rotate(-90 187.5 137.7)">1</text>
<text x="26" y="143.1">SPI[0..3]</text>
<text x="45.8" y="139.3">NetGroup</text>
<text x="66.1" y="139.3">C_SPI[0..3]</text>
<text x="158.3" y="139.2">10</text>
<text x="84.6" y="146.8">40</text>
<text x="84.6" y="149.4">41</text>
<text x="91.5" y="144.5">SPI</text>
<text x="121.7" y="147">TP</text>
<text x="128.8" y="149.4">109</text>
<text x="159.6" y="149.4">1</text>
<text x="162.3" y="144.6">IDC-10M</text>
<text x="167.7" y="146.9">X8</text>
<text x="84.6" y="151.9">42</text>
<text x="84.6" y="154.4">43</text>
<text x="128.8" y="154.4">111</text>
<text x="128.8" y="151.9">110</text>
<text x="159.6" y="151.9">2</text>
<text x="159.6" y="154.4">3</text>
<text x="177.3" y="152">+3.3B</text>
<text x="63.5" y="159.6">NetGroup</text>
<text x="86.4" y="159.6">EPM1270T144C4N</text>
<text x="102.9" y="157.1">1</text>
<text x="128.8" y="159.5">113</text>
<text x="128.8" y="157">112</text>
<text x="159.6" y="157">4</text>
<text x="159.6" y="159.5">5</text>
<text x="84.6" y="167.1">48</text>
<text x="96.6" y="164.7">DD5-4</text>
<text x="128.8" y="167.1">118</text>
<text x="128.8" y="164.6">117</text>
<text x="128.8" y="162.1">114</text>
<text x="159.6" y="162.1">6</text>
<text x="159.6" y="164.6">7</text>
<text x="159.6" y="167.1">8</text>
<text x="167.3" y="164.9" transform="rotate(-90 167.3 164.9)">TP CPLD</text>
<text x="29" y="173.3">BUSR</text>
<text x="29" y="168.2">NRST</text>
<text x="84.6" y="172.2">72</text>
<text x="25.7" y="175.9">ADR[0..1]</text>
<text x="74.2" y="177.3">ADR0</text>
<text x="74.2" y="179.9">ADR1</text>
<text x="84.6" y="179.8">69</text>
<text x="84.6" y="177.3">68</text>
<text x="128.8" y="177.3">60</text>
<text x="128.8" y="174.8">61</text>
<text x="91.5" y="185.1">EXT</text>
<text x="128.8" y="184.9">20</text>
<text x="128.8" y="182.4">18</text>
<text x="178.2" y="183.5">RCC1</text>
<text x="26.1" y="186">EXT[0..7]</text>
<text x="74.2" y="187.5">EXT0</text>
<text x="74.2" y="190">EXT1</text>
<text x="84.6" y="190">30</text>
<text x="84.6" y="187.5">31</text>
<text x="128.8" y="190">91</text>
<text x="128.8" y="187.5">89</text>
<text x="178.2" y="186">RCC2</text>
<text x="74.2" y="192.6">EXT2</text>
<text x="74.2" y="195.1">EXT3</text>
<text x="74.2" y="197.7">EXT4</text>
<text x="84.6" y="197.6">27</text>
<text x="84.6" y="195.1">28</text>
<text x="84.6" y="192.5">29</text>
<text x="109.3" y="195.2">EPM1270T144C4N</text>
<text x="111.8" y="192.6">1</text>
<text x="74.2" y="200.2">EXT5</text>
<text x="74.2" y="202.7">EXT6</text>
<text x="84.6" y="202.7">23</text>
<text x="84.6" y="200.2">24</text>
<text x="119.4" y="200.2">DD5-7</text>
<text x="128.8" y="202.7">9</text>
<text x="139.7" y="203.8">+3.3B_CPLD</text>
<text x="74.2" y="205.3">EXT7</text>
<text x="84.6" y="205.2">22</text>
<text x="128.8" y="205.2">25</text>
<text x="128.8" y="207.8">116</text>
<text x="29" y="211.4">A[0..3]</text>
<text x="74.2" y="212.9">A0</text>
<text x="74.2" y="215.4">A1</text>
<text x="84.6" y="212.9">50</text>
<text x="84.6" y="215.4">51</text>
<text x="91.5" y="210.5">A</text>
<text x="128.8" y="210.3">136</text>
<text x="128.8" y="212.9">82</text>
<text x="128.8" y="215.4">100</text>
<text x="74.2" y="218">A2</text>
<text x="74.2" y="220.5">A3</text>
<text x="84.6" y="220.5">53</text>
<text x="84.6" y="217.9">52</text>
<text x="128.8" y="217.9">46</text>
<text x="128.8" y="220.5">64</text>
<text x="26.1" y="226.7">#CS[0..3]</text>
<text x="91.5" y="225.8">#CS</text>
<text x="128.8" y="225.6">10</text>
<text x="74.2" y="228.1">#CS0</text>
<text x="74.2" y="230.7">#CS1</text>
<text x="74.2" y="233.2">#CS2</text>
<text x="84.6" y="233.2">59</text>
<text x="84.6" y="230.6">55</text>
<text x="84.6" y="228.1">57</text>
<text x="128.8" y="228.1">26</text>
<text x="128.8" y="230.6">47</text>
<text x="128.8" y="233.2">65</text>
<text x="74.2" y="235.8">#CS3</text>
<text x="84.6" y="235.7">58</text>
<text x="128.8" y="235.7">83</text>
<text x="128.8" y="238.3">99</text>
<text x="31" y="244.4">#RD</text>
<text x="84.6" y="245.9">62</text>
<text x="84.6" y="243.3">63</text>
<text x="128.8" y="240.8">115</text>
<text x="128.8" y="243.3">135</text>
<text x="30.4" y="247">#WR</text>
<text x="32.8" y="249.5">BL</text>
<text x="84.6" y="251">67</text>
<text x="84.6" y="248.4">66</text>
<text x="128.8" y="248.4">19</text>
<text x="128.8" y="251">56</text>
<text x="139.7" y="249.5">+3.3B_CPLD</text>
<text x="29.6" y="252.1">#RES</text>
<text x="30.8" y="254.6">\O\E</text>
<text x="31.3" y="257.1">DIR</text>
<text x="84.6" y="256">71</text>
<text x="84.6" y="253.5">70</text>
<text x="102.9" y="253.6">1</text>
<text x="128.8" y="253.5">90</text>
<text x="128.8" y="256">126</text>
<text x="86.4" y="261.2">EPM1270T144C4N</text>
<text x="128.8" y="261.1">17</text>
<text x="128.8" y="263.7">54</text>
<text x="128.8" y="266.2">92</text>
<text x="128.8" y="268.7">128</text>
<text x="20.4" y="273.9">/CPLD1</text>
<text x="109.3" y="273.9">EPM1270T144C4N</text>
<text x="111.8" y="271.4">1</text>
</g>
<g font-size="2">
<text x="149.9" y="16.3">C_TRDDI1[0..6]</text>
<text x="118.6" y="21.3">TD/TDP1</text>
<text x="121.3" y="23.9">TDN1</text>
<text x="147.9" y="21.3">C_TRDDI1.TD/TDP</text>
<text x="147.9" y="23.9">C_TRDDI1.TDN</text>
<text x="118.3" y="29">RD/RDP1</text>
<text x="120.4" y="26.4">TCLK1</text>
<text x="147.9" y="29">C_TRDDI1.RD/RDP</text>
<text x="147.9" y="26.4">C_TRDDI1.TCLK</text>
<text x="118.3" y="31.5">CV/RDN1</text>
<text x="120.2" y="34">RCLK1</text>
<text x="147.9" y="34">C_TRDDI1.RCLK</text>
<text x="147.9" y="31.5">C_TRDDI1.CV/RDN</text>
<text x="90.2" y="36.6">FMC_A0</text>
<text x="90.2" y="39.1">FMC_A1</text>
<text x="90.2" y="41.7">FMC_A2</text>
<text x="121.3" y="36.6">LOS1</text>
<text x="147.9" y="36.6">C_TRDDI1.LOS</text>
<text x="51.4" y="46.7">C_FMC_CTRL[0..4]</text>
<text x="90.2" y="44.2">FMC_A3</text>
<text x="118.6" y="46.7">TD/TDP2</text>
<text x="147.9" y="46.7">C_TRDDI2.TD/TDP</text>
<text x="50.4" y="51.8">C_FMC_CTRL.NE1</text>
<text x="90.2" y="51.8">FMC_NE1</text>
<text x="120.4" y="51.8">TCLK2</text>
<text x="121.3" y="49.3">TDN2</text>
<text x="147.9" y="51.8">C_TRDDI2.TCLK</text>
<text x="147.9" y="49.3">C_TRDDI2.TDN</text>
<text x="48.2" y="59.4">C_FMC_CTRL.NWAIT</text>
<text x="50" y="56.9">C_FMC_CTRL.NOE</text>
<text x="51.5" y="54.4">C_FMC_CTRL.NL</text>
<text x="90.2" y="54.4">FMC_NL</text>
<text x="90.2" y="56.9">FMC_NOE</text>
<text x="90.2" y="59.4">FMC_NWAIT</text>
<text x="118.3" y="54.4">RD/RDP2</text>
<text x="118.3" y="56.9">CV/RDN2</text>
<text x="120.2" y="59.4">RCLK2</text>
<text x="147.9" y="59.4">C_TRDDI2.RCLK</text>
<text x="147.9" y="54.4">C_TRDDI2.RD/RDP</text>
<text x="147.9" y="56.9">C_TRDDI2.CV/RDN</text>
<text x="49.7" y="62">C_FMC_CTRL.NWE</text>
<text x="90.2" y="62">FMC_NWE</text>
<text x="121.3" y="62">LOS2</text>
<text x="147.9" y="62">C_TRDDI2.LOS</text>
<text x="149.9" y="64.5">C_TRDDI2[0..6]</text>
<text x="66" y="77.2">C_SAI1A.FS</text>
<text x="66.6" y="72.1">C_SAI1A[0..3]</text>
<text x="90.2" y="77.2">FS1</text>
<text x="121.3" y="77.2">SCLK</text>
<text x="123.4" y="74.7">CS</text>
<text x="155.5" y="74.7">C_CI.CS</text>
<text x="155.5" y="77.2">C_CI.SCLK</text>
<text x="63.4" y="79.8">C_SAI1A.MCLK</text>
<text x="64.7" y="82.3">C_SAI1A.SCK</text>
<text x="90.2" y="79.8">MCLK1</text>
<text x="90.2" y="82.3">SCK1</text>
<text x="122" y="82.3">SDO</text>
<text x="122.9" y="79.8">SDI</text>
<text x="155.5" y="79.8">C_CI.SDI</text>
<text x="155.5" y="82.3">C_CI.SDO</text>
<text x="48.8" y="87.4">C_SAI1B[0..3]</text>
<text x="65.8" y="84.8">C_SAI1A.SD</text>
<text x="90.2" y="84.8">SD1</text>
<text x="120.1" y="84.8">SCLKE</text>
<text x="122.3" y="89.9">RST</text>
<text x="155.5" y="89.9">C_CI.RST</text>
<text x="155.5" y="84.8">C_CI.SCLKE</text>
<text x="45.6" y="95">C_SAI1B.MCLK</text>
<text x="48.2" y="92.5">C_SAI1B.FS</text>
<text x="90.2" y="92.5">FS2</text>
<text x="90.2" y="95">MCLK2</text>
<text x="122.4" y="92.5">THZ</text>
<text x="123" y="95">INT</text>
<text x="155.5" y="95">C_CI.INT</text>
<text x="155.5" y="92.5">C_CI.THZ</text>
<text x="46.9" y="97.5">C_SAI1B.SCK</text>
<text x="48" y="100.1">C_SAI1B.SD</text>
<text x="90.2" y="97.5">SCK2</text>
<text x="90.2" y="100.1">SD2</text>
<text x="154.4" y="97.5">C_CI[0..7]</text>
<text x="66.6" y="107.7">C_SAI2A[0..3]</text>
<text x="121" y="102.6">MCLK</text>
<text x="66" y="112.8">C_SAI2A.FS</text>
<text x="90.2" y="112.8">FS3</text>
<text x="63.4" y="115.3">C_SAI2A.MCLK</text>
<text x="64.7" y="117.9">C_SAI2A.SCK</text>
<text x="90.2" y="115.3">MCLK3</text>
<text x="90.2" y="117.9">SCK3</text>
<text x="122.3" y="117.9">TCK</text>
<text x="163.9" y="117.9">TCK</text>
<text x="48.8" y="122.9">C_SAI2B[0..3]</text>
<text x="65.8" y="120.4">C_SAI2A.SD</text>
<text x="90.2" y="120.4">SD3</text>
<text x="122.1" y="122.9">TDO</text>
<text x="163.9" y="120.4">GND</text>
<text x="163.9" y="122.9">TDO</text>
<text x="163.9" y="125.5">VDD</text>
<text x="45.6" y="130.6">C_SAI2B.MCLK</text>
<text x="48.2" y="128">C_SAI2B.FS</text>
<text x="90.2" y="128">FS4</text>
<text x="90.2" y="130.6">MCLK4</text>
<text x="122.1" y="128">TMS</text>
<text x="163.9" y="128">TMS</text>
<text x="163.9" y="130.6">NC_6</text>
<text x="46.9" y="133.1">C_SAI2B.SCK</text>
<text x="48" y="135.6">C_SAI2B.SD</text>
<text x="90.2" y="135.6">SD4</text>
<text x="90.2" y="133.1">SCK4</text>
<text x="163.9" y="133.1">NC_7</text>
<text x="163.9" y="135.6">NC_8</text>
<text x="66.6" y="143.3">C_SPI[0..3]</text>
<text x="123" y="138.2">TDI</text>
<text x="163.9" y="138.2">TDI</text>
<text x="163.9" y="140.7">GND</text>
<text x="65.9" y="148.3">C_SPI.MOSI</text>
<text x="90.2" y="148.3">MOSI</text>
<text x="65.9" y="150.9">C_SPI.MISO</text>
<text x="66.8" y="153.4">C_SPI.SCK</text>
<text x="66.8" y="156">C_SPI.NSS</text>
<text x="90.2" y="150.9">MISO</text>
<text x="90.2" y="153.4">SCK</text>
<text x="90.2" y="156">NSS</text>
<text x="122.6" y="156">TP2</text>
<text x="122.6" y="153.4">TP1</text>
<text x="122.6" y="150.9">TP0</text>
<text x="122.6" y="161">TP4</text>
<text x="122.6" y="158.5">TP3</text>
<text x="122.6" y="166.1">TP6</text>
<text x="122.6" y="163.6">TP5</text>
<text x="90.2" y="173.7">BUSR</text>
<text x="90.2" y="168.7">NRST</text>
<text x="122.6" y="168.7">TP7</text>
<text x="90.2" y="178.8">ADR0</text>
<text x="116.9" y="176.3">DEV_CLRn</text>
<text x="118.8" y="178.8">DEV_OE</text>
<text x="90.2" y="181.4">ADR1</text>
<text x="120.1" y="183.9">GCLK0</text>
<text x="90.2" y="191.5">EXT1</text>
<text x="90.2" y="189">EXT0</text>
<text x="120.1" y="191.5">GCLK3</text>
<text x="120.1" y="189">GCLK2</text>
<text x="120.1" y="186.4">GCLK1</text>
<text x="90.2" y="196.6">EXT3</text>
<text x="90.2" y="194.1">EXT2</text>
<text x="90.2" y="201.7">EXT5</text>
<text x="90.2" y="199.1">EXT4</text>
<text x="90.2" y="204.2">EXT6</text>
<text x="90.2" y="206.8">EXT7</text>
<text x="119.4" y="204.2">VCCIO1</text>
<text x="119.4" y="206.8">VCCIO1</text>
<text x="119.4" y="209.3">VCCIO2</text>
<text x="90.2" y="214.4">A0</text>
<text x="119.4" y="211.8">VCCIO2</text>
<text x="119.4" y="214.4">VCCIO3</text>
<text x="90.2" y="222">A3</text>
<text x="90.2" y="216.9">A1</text>
<text x="90.2" y="219.5">A2</text>
<text x="119.4" y="216.9">VCCIO3</text>
<text x="119.4" y="219.5">VCCIO4</text>
<text x="119.4" y="222">VCCIO4</text>
<text x="120.1" y="227.1">GNDIO</text>
<text x="90.2" y="232.2">#CS1</text>
<text x="90.2" y="229.6">#CS0</text>
<text x="120.1" y="229.6">GNDIO</text>
<text x="120.1" y="232.2">GNDIO</text>
<text x="90.2" y="237.2">#CS3</text>
<text x="90.2" y="234.7">#CS2</text>
<text x="120.1" y="234.7">GNDIO</text>
<text x="120.1" y="237.2">GNDIO</text>
<text x="120.1" y="239.8">GNDIO</text>
<text x="90.2" y="244.9">#RD</text>
<text x="120.1" y="242.3">GNDIO</text>
<text x="120.1" y="244.9">GNDIO</text>
<text x="90.2" y="249.9">BL</text>
<text x="90.2" y="247.4">#WR</text>
<text x="119.4" y="249.9">VCCINT</text>
<text x="90.2" y="257.6">DIR</text>
<text x="90.2" y="255">OE</text>
<text x="90.2" y="252.5">#RES</text>
<text x="119.4" y="252.5">VCCINT</text>
<text x="119.4" y="255">VCCINT</text>
<text x="119.4" y="257.6">VCCINT</text>
<text x="119.2" y="262.6">GNDINT</text>
<text x="119.2" y="265.2">GNDINT</text>
<text x="119.2" y="267.7">GNDINT</text>
<text x="119.2" y="270.3">GNDINT</text>
</g>
</svg>
